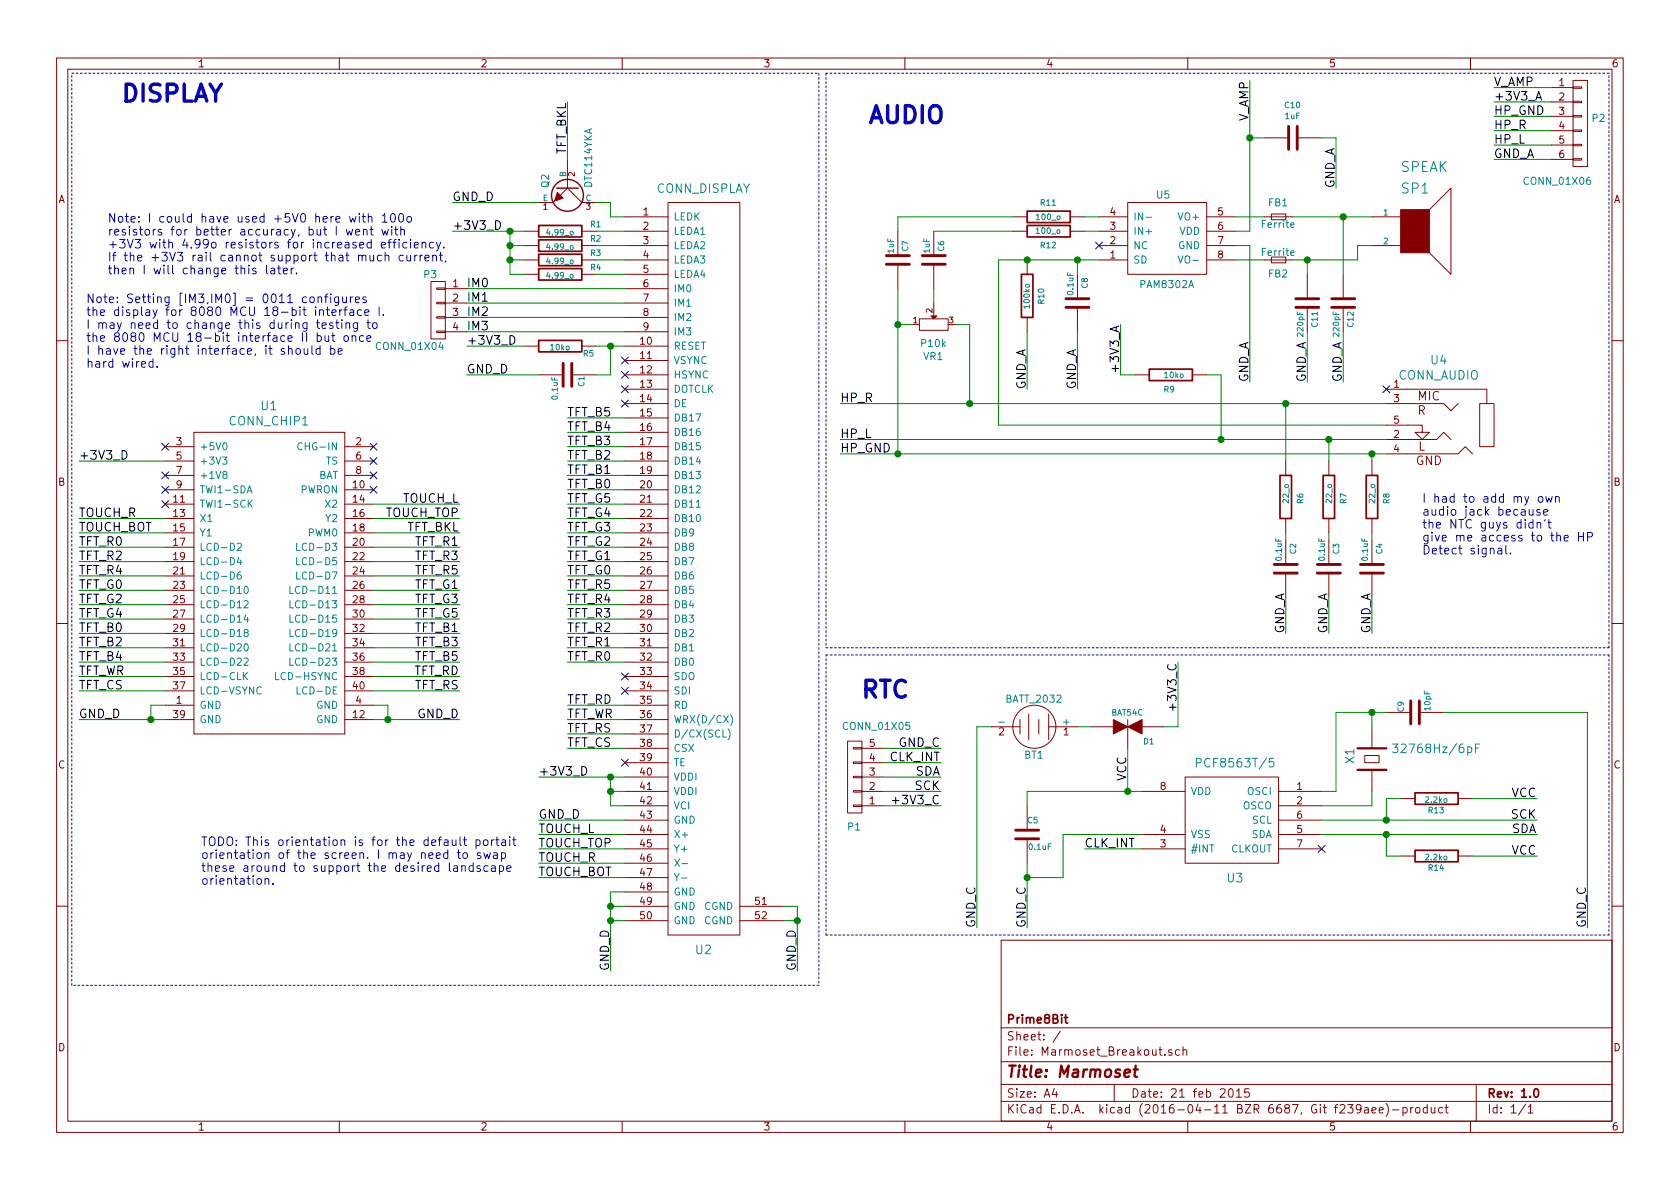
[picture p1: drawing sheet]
<svg xmlns="http://www.w3.org/2000/svg" width="297mm" height="210mm" viewBox="0 0 297 210" stroke-linecap="round" stroke-linejoin="round" font-family="sans-serif">
<g fill="none" stroke="#840000" stroke-width=".18">
<path d="M10 10.3h277v189.9h-277zM12 12.2h273v186.1h-273zM60 10.3v1.9M110 10.3v1.9M160 10.3v1.9M210 10.3v1.9M260 10.3v1.9M274.3 15.5h3.8M274.3 18h3.8M278.1 17.9h1.6v.3h-1.6zM278.1 15.4h1.6v.2h-1.6zM278.1 14.2h2.6v15.3h-2.6z"/>
<path d="M98 35.6l-.2 .2h-2.6M100.3 33.3l-1.2 1.2M100.3 33.3l2.6 2.5h2.5M100.3 28.2v5.1M110.5 38.3h7.6M118.1 35.8h12.7v129.5h-12.7zM179.1 38.3h2.5M189.2 38.3h2.6M194.3 38.3h5.1M199.4 35.8h14v12.7h-14zM213.4 38.3h5M223.5 38.3h5.1"/>
<path d="M223.5 24.4h4.3M224.8 37.8h2.5v1.1h-2.5zM229.4 24.4h4.3M242.6 38.3h5M252.7 37.1l3.8-3.8v15.2l-3.8-3.8M274.3 20.6h3.8M274.3 23.1h3.8M274.3 25.6h3.8M274.3 28.2h3.8M278.1 28.1h1.6v.2h-1.6zM278.1 25.5h1.6v.3h-1.6zM278.1 23h1.6v.2h-1.6z"/>
<path d="M278.1 20.4h1.6v.3h-1.6zM76.2 49.8h2.5v10.1h-2.5zM77.2 58.5h1.5v.3h-1.5zM77.2 56h1.5v.3h-1.5zM77.2 53.5h1.5v.2h-1.5zM77.2 50.9h1.5v.3h-1.5zM78.7 51h3.8M78.7 53.6h3.8M78.7 56.1h3.8M78.7 58.7h3.8M92.7 40.9h2.5M92.7 43.4h2.5"/>
<path d="M92.7 46h2.5M92.7 48.5h2.5M102.9 40.9h2.5M102.9 43.4h2.5M102.9 46h2.5M102.9 48.5h2.5M110.5 40.9h7.6M110.5 43.4h7.6M110.5 46h7.6M110.5 48.5h7.6M110.5 51h7.6M110.5 53.6h7.6"/>
<path d="M110.5 56.1h7.6M110.5 58.7h7.6M158.7 40.9v4.3M158.7 46.7v4.3M161.3 57.4h1.3M162.6 56.4h5v2h-5zM165.1 40.9v4.3M165.1 46.7v4.3M165.1 53.6v2.5M179.1 40.9h2.5M181.6 46v2.5M181.6 56.1v2.6"/>
<path d="M189.2 40.9h2.6M190.5 48.5v4.3M190.5 54.4v4.3M194.3 40.9h5.1M194.3 43.4h5.1M194.3 46h5.1M213.4 40.9h5M213.4 43.4h5M213.4 46h5M223.5 46h5.1M224.8 45.5h2.5v1h-2.5zM231.1 48.5v4.3"/>
<path d="M231.1 54.4v4.3M237.5 48.5v4.3M237.5 54.4v4.3M242.6 43.4h5M10 60.2h2M29.2 79h5.1M34.3 76.4h26.7v53.4h-26.7zM61 79h5M92.7 61.2h2.5M95.2 66.3h4.4M101.1 66.3h4.3M102.9 61.2h2.5"/>
<path d="M110.5 66.3h7.6M110.5 61.2h7.6M110.5 63.7h7.6M110.5 68.8h7.6M110.5 71.4h7.6M110.5 73.9h7.6M110.5 76.4h7.6M110.5 79h7.6M200.7 66.3h2.5M210.8 66.3h2.6M245.1 68.8h17.8v2.6M245.1 71.4h10.2l1.2 1.2 1.3-1.2"/>
<path d="M245.1 77.7h8.9l1.3-1.3 1.2 1.3M245.1 75.2h6.4v1.2h1.2l-1.2 1.3-1.3-1.3h1.3M261.6 71.4h2.6v7.6h-2.6zM285 60.2h2M29.2 86.6h5.1M29.2 89.1h5.1M29.2 91.7h5.1M29.2 94.2h5.1M29.2 96.8h5.1M29.2 99.3h5.1M29.2 81.5h5.1M29.2 84.1h5.1"/>
<path d="M61 86.6h5M61 89.1h5M61 91.7h5M61 94.2h5M61 96.8h5M61 99.3h5M61 81.5h5M61 84.1h5M110.5 86.6h7.6M110.5 89.1h7.6M110.5 91.7h7.6M110.5 94.2h7.6"/>
<path d="M110.5 96.8h7.6M110.5 99.3h7.6M110.5 81.5h7.6M110.5 84.1h7.6M227.3 81.5v2.6M227.3 91.7v2.5M227.3 95.5v4.3M234.9 81.5v2.6M234.9 91.7v2.5M234.9 95.5v4.3M242.6 81.5v2.6M242.6 91.7v2.5"/>
<path d="M242.6 95.5v4.3M245.1 80.3h12.7l1.3-1.3 1.2 1.3M10 110.3h2M29.2 112h5.1M29.2 114.5h5.1M29.2 117.1h5.1M29.2 119.6h5.1M29.2 101.8h5.1M29.2 104.4h5.1M29.2 106.9h5.1M29.2 109.5h5.1M61 112h5"/>
<path d="M61 114.5h5M61 117.1h5M61 119.6h5M61 101.8h5M61 104.4h5M61 106.9h5M61 109.5h5M110.5 112h7.6M110.5 114.5h7.6M110.5 117.1h7.6M110.5 119.6h7.6M110.5 101.8h7.6"/>
<path d="M110.5 104.4h7.6M110.5 106.9h7.6M110.5 109.5h7.6M227.3 101.3v4.4M234.9 101.3v4.4M242.6 101.3v4.4M285 110.3h2M29.2 122.2h5.1M29.2 124.7h5.1M29.2 127.2h5.1M61 122.2h5M61 124.7h5"/>
<path d="M61 127.2h5M110.5 137.4h7.6M110.5 139.9h7.6M110.5 122.2h7.6M110.5 124.7h7.6M110.5 127.2h7.6M110.5 129.8h7.6M110.5 132.3h7.6M110.5 134.9h7.6M149.9 131.1h2.5v12.7h-2.5zM150.9 132.2h1.5v.3h-1.5zM150.9 134.7h1.5v.3h-1.5z"/>
<path d="M150.9 137.3h1.5v.2h-1.5zM150.9 139.8h1.5v.3h-1.5zM152.4 137.4h3.8M152.4 139.9h3.8M152.4 132.3h3.8M152.4 134.9h3.8M175.3 128.5h5M180.3 127.2v2.6M181.9 126.3v4.5M183.7 127.2v2.6M185.4 128.5h5.1M185.4 126.3v4.5"/>
<path d="M193 128.5h3.8M199.4 127.2v5.1M201.9 139.9h7.6M201.9 128.5h3.8M209.5 137.4h16.6v15.2h-16.6zM226.1 139.9h7.6M241.3 133.6h2.5v1.3h-2.5zM242.6 128.5v3.8M242.6 136.1v3.8M245.1 126h4.3M251 126h4.3M110.5 142.5h7.6"/>
<path d="M110.5 145h7.6M110.5 147.6h7.6M110.5 150.1h7.6M110.5 152.6h7.6M110.5 155.2h7.6M110.5 157.7h7.6M150.9 142.4h1.5v.2h-1.5zM152.4 142.5h3.8M181.6 142.5v4.3M181.6 148.3v4.3M201.9 147.6h7.6M201.9 150.1h7.6"/>
<path d="M226.1 142.5h7.6M226.1 145h7.6M226.1 147.6h7.6M226.1 150.1h7.6M247.6 151.4h2.6M247.6 141.2h2.6M257.8 151.4h2.5M257.8 141.2h2.5M10 160.2h2M110.5 162.8h7.6M110.5 160.3h7.6M130.8 162.8h7.6"/>
<path d="M130.8 160.3h7.6M177 166.3h108v32h-108zM285 160.2h2M60 198.3v1.9M110 198.3v1.9M160 198.3v1.9M177 194.8h108M177 191.8h108M177 187.8h108M177 181.8h108M186.4 192.5l-.3 1h.9M186.8 193v1"/>
<path d="M187.5 182.3l-1.3 2M197 191.8v3M206 186.5v.1M207.2 185.7a.37 .37 0 0 0-.6 .1l.1 .2 .5 .2v.1l-.2 .3-.4-.1M208.5 185.7l-.4-.1-.3 .3 .1 .6 .2 .1 .4-.1M209.2 185.7a.37 .37 0 0 1 .6 .1v.8M209.2 185.1v1.5M210 198.3v1.9M217.3 192.7l.4-.2a.94 .94 0 0 1 0 1.5l-.5-.3v-.6zM218.6 193l.4-.5v1.5M218.6 194h.9M220.8 192.5h-.7l-.1 .7 .2-.1 .6 .1 .1 .2-.1 .5-.2 .1-.6-.1"/>
<path d="M240.6 196l-.1 .2a.48 .48 0 0 1-.6-.1v-.6a.48 .48 0 0 1 .6-.1l.1 .1a1.19 1.19 0 0 1-.2 1.2l-.5 .1M241.3 195.9h.6v.9M241.9 196.2l-.5 .1a.29 .29 0 0 0-.2 .2 .29 .29 0 0 0 .2 .3l.5-.1M242.6 196.3l.7-.1-.1-.3-.4-.1-.2 .2v.7h.6M243.9 196.3l.7-.1-.1-.3-.4-.1-.2 .2v.7h.6M245.1 195.1a1.71 1.71 0 0 1 0 2.3M246.2 196.3h1.1M248.1 195.9l.4-.1 .3 .3-.1 .6-.2 .1-.4-.1M248.1 195.8v1.5M249.4 195.8v1M249.9 195.8l-.3 .1-.2 .2M250.3 196l.3-.2 .4 .2v.7l-.2 .1-.5-.1z"/>
<path d="M252.3 195.9l-.4-.1-.3 .3 .1 .6 .2 .1 .4-.1M252.3 195.3v1.5M253.1 195.8v.8a.37 .37 0 0 0 .6 .1M253.7 195.8v1M255.1 195.9l-.5-.1-.2 .3 .1 .6h.6M255.5 195.8h.6M255.7 195.3v1.3l.4 .2M260 198.3v1.9M261 191.8v6.5M269.7 195.2l-1.2 2M270.2 195.8l.4-.5v1.5M270.2 196.8h.8"/>
<circle cx="182.9" cy="128.5" r="3.8"/>
</g>
<g fill="none" stroke="#840000" stroke-width=".3">
<path d="M95.2 39.9h7.7v2h-7.7zM181.6 37.3h7.6v2.1h-7.6zM181.6 39.9h7.6v2h-7.6zM95.2 42.4h7.7v2h-7.7zM95.2 45h7.7v2h-7.7zM95.2 47.5h7.7v2h-7.7zM180.6 48.5h2v7.6h-2zM95.2 60.2h7.7v2h-7.7zM203.2 65.3h7.6v2h-7.6zM226.3 84.1h2v7.6h-2zM233.9 84.1h2.1v7.6h-2.1zM241.6 84.1h2v7.6h-2z"/>
<path d="M250.2 150.4h7.6v2h-7.6zM250.2 140.2h7.6v2h-7.6zM188.2 179.9h.6M188.4 179.4v1.3l.4 .2M271.3 192.7l.4-.2a.94 .94 0 0 1 0 1.5l-.5-.3v-.6z"/>
</g>
<path d="M240 132.3h5.1M240 136.1h5.1M200.4 189.1h.8M200.8 188.4l-.2 1.8 .1 .1 .3 .1" fill="none" stroke="#840000" stroke-width=".41"/>
<g fill="none" stroke="#000084" stroke-width=".18">
<path d="M193.7 42.8l1.2 1.2M194.9 42.8l-1.2 1.2M28.6 78.4l1.2 1.2M29.8 78.4l-1.2 1.2M65.4 78.4l1.2 1.2M66.6 78.4l-1.2 1.2M109.9 70.8l1.2 1.2M109.9 68.2l1.2 1.2M109.9 65.7l1.2 1.2M109.9 63.1l1.2 1.3M111.1 70.8l-1.2 1.2M111.1 68.2l-1.2 1.2"/>
<path d="M111.1 65.7l-1.2 1.2M111.1 63.1l-1.2 1.3M244.5 68.2l1.2 1.2M245.7 68.2l-1.2 1.2M28.6 83.5l1.2 1.2M28.6 86l1.2 1.2M28.6 88.5l1.2 1.3M29.8 83.5l-1.2 1.2M29.8 86l-1.2 1.2M29.8 88.5l-1.2 1.3M65.4 86l1.2 1.2M65.4 83.5l1.2 1.2"/>
<path d="M65.4 80.9l1.2 1.2M66.6 86l-1.2 1.2M66.6 83.5l-1.2 1.2M66.6 80.9l-1.2 1.2M109.9 119l1.2 1.2M111.1 119l-1.2 1.2M109.9 121.6l1.2 1.2M109.9 134.3l1.2 1.2M111.1 121.6l-1.2 1.2M111.1 134.3l-1.2 1.2M233.1 149.5l1.2 1.2M234.3 149.5l-1.2 1.2"/>
</g>
<g fill="none" stroke="#0000c2" stroke-width=".18">
<path d="M61.8 38.3l.3 1 .3-.7 .3 .7 .2-1M63.5 37.8v.1M63.5 38.3v1M64 38.3h.6M64.2 37.8v1.3l.1 .1 .3 .1M65.1 38.4l.2-.1h.4l.1 1M65.1 37.8v1.5M67.6 38.2l.4-.4v1.5M67.6 39.3h.9M69.2 37.9l.3-.1a.97 .97 0 0 1 0 1.5 .84 .84 0 0 1-.3-1.4zM70.6 37.9l.4-.1a.97 .97 0 0 1 0 1.5 .84 .84 0 0 1-.4-1.4zM72 38.4l.2-.1 .5 .1v.6l-.1 .2-.4 .1-.2-.2z"/>
<path d="M45.2 47.5a.37 .37 0 0 0-.5 .1v.2l.6 .3-.2 .3h-.4M47.1 46.9v1.3l.2 .2M47.9 47.5h.6l.1 .9M48.6 47.8h-.5a.31 .31 0 0 0-.3 .3 .31 .31 0 0 0 .3 .3h.5M49.1 47.4h.6M49.3 46.9v1.3l.4 .2M50.1 47.9l.7-.1-.1-.3-.4-.1-.2 .2 .1 .8h.5M51.5 47.4v1M51.9 47.4l-.3 .1-.1 .2M52.4 48.3v.1M54.8 52.6l.3-.1 .4 .1 .1 .6-.2 .2-.3 .1-.3-.1zM55.9 57.1h.6"/>
<path d="M56.1 59.4h.4l.2 .1v.7a.48 .48 0 0 1-.6 .1M56.1 58.8v1.6M56.2 56.6v1.3l.3 .2M56.2 52.6l.2-.1 .4 .1 .1 .9M56.2 52.5v1M56.5 54.9h.1a.37 .37 0 0 1 .6 .1v.8M56.5 54.8v1M56.9 57.6l.8-.2-.1-.3h-.4l-.3 .2 .1 .7h.6M57.4 52.5h.6M57.5 59.4v.9l.4 .1 .2-.2M57.7 54.8h.6M57.9 54.3v1.3l.1 .1 .3 .1"/>
<path d="M58 52l-.4 .2v1.3M58.1 59.4v1M58.5 52v.1M58.5 52.5v1M58.6 59.4h.6M58.7 55.3l.7-.2v-.2l-.5-.1-.2 .2 .1 .7h.6M58.9 57.1h-.4l-.2 .2v.2l.6 .2v.3h-.6M58.9 58.8v1.3l.3 .3M59.4 57.1h.5M59.6 56.6v1.3v.1l.3 .1M59.9 52.5v1.2l-.3 .3-.4-.1M59.9 52.6l-.5-.1-.3 .3v.4l.2 .2h.6"/>
<path d="M60.1 54.8v1M60.4 56.6v.1M60.4 57.1v1M60.5 54.8l-.4 .3M60.6 52.5v.8a.37 .37 0 0 0 .3 .2 .37 .37 0 0 0 .3-.1M60.8 54.8h.6M60.9 59.5l.2-.1 .4 .1 .1 .6-.1 .2-.4 .1-.2-.2zM61.2 57.2v-.1a.37 .37 0 0 1 .6 .2v.8M61.2 57.1v1M61.2 40.6l.3 1 .3-.8 .3 .8 .3-1M61.2 52.5v1M61.4 54.3l-.4 .2v1.3"/>
<path d="M61.9 54.9h.6v.9M62 52.5v1M62.3 59.5v-.1a.37 .37 0 0 1 .6 .2v.8M62.3 59.4v1M62.4 52.5l-.3 .1-.1 .2M62.5 55.1l-.5 .1a.31 .31 0 0 0-.2 .3 .31 .31 0 0 0 .2 .3l.5-.1M62.8 53l.8-.1-.1-.3-.5-.1-.2 .2 .1 .7h.6M62.9 41.1l.7-.2-.1-.3h-.4l-.2 .2v.7h.6M63.2 57.1v1.2l-.3 .3-.4-.1M63.2 57.1h-.4l-.3 .1v.7a.48 .48 0 0 0 .7 .1M63.9 54.9l-.4-.1-.3 .3v.4l.1 .2h.6M64.3 40.7l.2-.1h.3l.1 1"/>
<path d="M64.3 40.6v1M64.3 59.4h-.4l-.3 .1v.7a.48 .48 0 0 0 .7 .1M64.5 55.3l.7-.2v-.2l-.5-.1-.2 .2 .1 .7h.6M64.7 52.6a.37 .37 0 0 0-.6 .1l.1 .2 .6 .3-.2 .3-.5-.1M64.9 59.9l.7-.2-.1-.3h-.4l-.2 .2v.7h.6M64.9 57.1h.6M65.1 56.6v1.3l.1 .1 .3 .1M65.4 45.1v.8a.37 .37 0 0 0 .3 .3 .37 .37 0 0 0 .4-.2M65.4 40.6h.6M65.6 40.1v1.2l.4 .3M66 57.2l.4-.1 .3 .2v.5l-.3 .3-.4-.1-.1-.2zM66.1 45.1v1"/>
<path d="M67 54.3v1.5M67.4 43.4l.8-.2-.1-.3-.4-.1-.3 .2 .1 .8h.6M67.4 45.2l-.4-.1-.2 .2v.7a.48 .48 0 0 0 .6 .1M67.5 40.6l.3 1 .3-.8 .3 .8 .3-1M67.8 55.6v.2M68.1 45.3l.2-.2 .4 .1 .1 .9M68.1 44.6v1.5M68.6 42.8h.6M69.2 42.3l-.4 .2v1.4M69.3 40.1v.1M69.3 40.6v1M69.5 42.8h.6"/>
<path d="M69.8 40.6h.6M70 40.1v1.2l.1 .2 .3 .1M70.1 42.3l-.4 .2v1.4M70.6 42.3v.2M70.6 42.8v1.1M70.9 40.7l.2-.1h.3l.1 1M70.9 40.1v1.5M71.3 45.2l-.5-.1-.2 .3v.4l.1 .3h.6M71.9 42.9l-.4-.1-.3 .3 .1 .7h.6M71.9 45.1v.8a.37 .37 0 0 0 .3 .3 .37 .37 0 0 0 .4-.2M72.6 42.3v.2M72.6 42.8v1.1"/>
<path d="M72.6 45.1v1M73.3 43.4l.7-.2-.1-.3-.4-.1-.2 .2v.8h.6M73.3 45.1v1M73.8 45.1l-.3 .1-.2 .2M74.3 45.1v1M74.6 43l.1-.1a.37 .37 0 0 1 .6 .1v.9M74.6 42.8v1.1M74.7 45.1l-.3 .1-.1 .2M75.1 45.6l.8-.1-.1-.3-.4-.1-.3 .2 .1 .8h.6M76.5 45.3l.1-.1a.37 .37 0 0 1 .6 .1v.8M76.5 45.1v1M76.7 42.9l-.5-.1-.2 .2v.7a.48 .48 0 0 0 .7 .1"/>
<path d="M77.2 42.8l.3 1.1M77.7 45.1h.6M77.9 42.8l-.5 1.4-.2 .2M77.9 44.6v1.3l.1 .2h.3M78.5 43.7v.2M78.8 46.1l-.1 .2M27.1 64l-.5-.1-.3 .3 .2 .7h.6M27.1 63.4v1.5M27.8 64.8v.1M51 61.8l.1-.1a.37 .37 0 0 1 .6 .1v.9M51 61.1v1.6M52.4 61.8l.2-.2 .4 .2 .1 .6-.1 .2-.4 .1-.2-.2z"/>
<path d="M53.8 61.6v1l.4 .1 .2-.2M54.4 61.6v1.1M55.1 61.1v1.3l.3 .3M56.6 61.7l-.4-.1-.3 .2v.7a.48 .48 0 0 0 .7 .1M56.6 61.1v1.6M58.5 61.7l.4-.1 .3 .3v.5l-.1 .2h-.6M58.5 61.1v1.6M59.8 62.1l.7-.1v-.3l-.5-.1-.2 .2 .1 .8h.6M264.9 97h.6v1M265.5 97.3l-.5 .1a.3 .3 0 0 0-.2 .3 .3 .3 0 0 0 .2 .3l.5-.1M266.2 96.4v1.3l.3 .3M267.1 97.8v.2"/>
<path d="M270.4 90.1v.8a.37 .37 0 0 0 .3 .2 .37 .37 0 0 0 .3-.1M271 92.5l-.4-.1-.2 .1v.7a.48 .48 0 0 0 .6 .1M271 90.1v1M271 91.9v1.5M271.8 92.5l.2-.1 .3 .1 .1 .9M271.8 92.4v1M272.1 87.9l.2-.1 .4 .1 .1 .6-.2 .2-.3 .1-.2-.1zM272.3 90.2l-.4-.1-.2 .2 .1 .2 .5 .2v.3h-.6M272.9 90.6l.8-.2-.1-.2-.4-.1-.3 .2 .1 .7h.6M273.2 91.9l-.1 .2M273.3 87.8l.3 1 .3-.7 .3 .7 .2-1M273.7 92.4h.5"/>
<path d="M273.9 91.9v1.3v.1l.3 .1M275 87.9h.1a.37 .37 0 0 1 .6 .1v.8M275 87.8v1M276.6 95.2l.7-.2-.1-.3h-.4l-.2 .2v.7h.6M279.1 94.2v1.5M279.1 94.9h.9M280 94.2v1.5M280.7 94.9h.7l.2-.2-.1-.4-.2-.1h-.6v1.5M46.9 155.5v-.1a.37 .37 0 0 1 .6 .2v.8M46.9 155.4v1M48.3 156.2v.2M79.2 150.9l-.5-.1-.2 .1v.8a.48 .48 0 0 0 .7 0"/>
<path d="M79.2 150.3v1.5M80 148.5v.8a.37 .37 0 0 0 .3 .2 .37 .37 0 0 0 .3-.1M80.2 153.2h.6l.1 .9M80.6 148.5v1M80.8 150.8h.6M80.9 153.4l-.5 .1a.31 .31 0 0 0-.2 .3 .31 .31 0 0 0 .2 .3l.5-.1M81.1 150.3v1.3l.3 .2M81.3 148v1.3l.3 .2M81.6 153.2l.2-.1 .4 .1 .1 .9M81.6 153.1v1M81.9 150.9l.2-.1 .5 .1 .1 .6-.2 .2-.4 .1-.2-.1zM81.9 148.5h.6"/>
<path d="M82.1 148v1.3l.4 .2M83.7 153.2l-.5-.1-.2 .1v.7a.48 .48 0 0 0 .7 .1M83.7 152.6v1.5M84.2 148.6l.4-.1 .3 .3-.1 .6h-.6M84.2 148.5v1.5M84.9 153.2l-.4-.1-.2 .2 .1 .2 .5 .2v.3h-.6M85 150.9l-.4-.1-.2 .2 .1 .2 .5 .2v.3h-.6M85.5 148.6l.3-.1 .4 .1 .1 .6-.2 .2-.3 .1-.3-.1zM85.5 150.8l.4 1 .2-.7 .3 .7 .3-1M86.3 153.2l-.5-.1-.3 .3v.4l.2 .2h.6M86.9 153.2h.6l.1 .9M86.9 148.5v1"/>
<path d="M87.3 150.9h.6v.9M87.4 148.5l-.5 .3M87.6 153.4l-.5 .1a.3 .3 0 0 0-.3 .3 .3 .3 0 0 0 .3 .3l.5-.1M87.7 148.5h.5M87.9 148v1.3v.1l.3 .1M87.9 151.1l-.5 .1a.31 .31 0 0 0-.2 .3 .31 .31 0 0 0 .2 .3l.5-.1M88.3 153.2l.4-.1 .3 .3v.4l-.1 .2h-.6M88.3 153.1v1.5M88.7 150.9l.4-.1 .2 .1v.8a.48 .48 0 0 1-.6 0M88.7 150.8v1.5M88.7 148.6h.6l.1 .9M89.4 148.9h-.5a.31 .31 0 0 0-.2 .3 .31 .31 0 0 0 .2 .3l.5-.1"/>
<path d="M89.6 153.6l.7-.2v-.2l-.5-.1-.2 .2 .1 .7h.6M90.1 148v.1M90.1 148.5v1M90.6 148.5h.6M90.9 148v1.3v.1l.3 .1"/>
</g>
<g fill="none" stroke="#840000" stroke-width=".25">
<path d="M98.4 33.3h3.8"/>
<circle cx="100.3" cy="34.5" r="2.82"/>
</g>
<g fill="#840000" stroke="#840000" stroke-width=".18">
<path d="M98.6 34l1 1-1.6 .6z"/>
<path d="M196.8 127.2l2.6 1.3-2.6 1.3z"/>
<path d="M199.4 128.5l2.5-1.3v2.6z"/>
<path d="M247.6 37.1h5.1v7.6h-5.1z"/>
<path d="M164.6 55.9h1l-.5 .5z"/>
</g>
<g fill="none" stroke="#840000" stroke-width=".51">
<path d="M227.8 22.3v4.1M229.4 22.3v4.1M156.7 46.7h4.1M156.7 45.2h4.1M163.1 46.7h4M163.1 45.2h4M188.5 52.8h4M188.5 54.4h4M229.1 52.8h4.1M229.1 54.4h4.1M235.5 52.8h4M235.5 54.4h4"/>
<path d="M99.6 64.3v4M101.1 64.3v4M225.3 99.8h4.1M232.9 99.8h4.1M240.5 99.8h4.1M225.3 101.3h4.1M232.9 101.3h4.1M240.5 101.3h4.1M249.4 123.9v4.1M251 123.9v4.1M179.6 148.3h4M179.6 146.8h4"/>
</g>
<g fill="none" stroke="#008484" stroke-width=".18">
<path d="M202.6 38.4h1M208.3 45.3l.4 1.2 .4-1.2M39.5 78.4l.2-.1a.67 .67 0 0 1 .4 .6 .67 .67 0 0 1-.4 .6l-.3-.4zM53.4 78.4a.51 .51 0 0 0-.6 0 .51 .51 0 0 0-.1 .6 .46 .46 0 0 0 .2 .5 .46 .46 0 0 0 .5-.1M39.3 80.8h.8l-.4 .5 .4 .1v.6l-.2 .1-.6-.1M39.6 83.9l-.2-.2 .1-.2 .1-.1 .5 .1v.3l-.6 .2-.1 .1v.3l.2 .2h.4l.1-.2v-.4l-.2-.1M41.9 96.2l.5-.1 .2 .1 .1 .2-.1 .2-.7 .7h.8M42.2 98.5l-.3 .9h.8M42.5 99v.9M43.7 87.2l.4-1.3 .5 1.3M43.8 86.8h.6M44.1 89l.5 .7"/>
<path d="M44.6 88.4l-.7 .8M52.5 96.1v1.2h.6M52.5 98.6v1.3h.6M123.1 89.7h.7M42.5 101.1h-.2a.79 .79 0 0 0-.1 1.3l.4-.1v-.6l-.4-.1-.3 .3M43.2 116.5l.4-.1 .3 .3-.8 .9h.8M43.2 106.3l.4-.1 .3 .4-.8 .9h.8M43.2 119.5l.6 .7M43.3 114l.2-.2a.67 .67 0 0 1 .4 .7 .67 .67 0 0 1-.4 .6l-.3-.2v-.3zM43.3 103.8l.2-.1a.67 .67 0 0 1 .4 .6 .67 .67 0 0 1-.4 .6l-.3-.2v-.2zM43.4 111.9l-.2-.2v-.3l.4-.1 .3 .3-.1 .1-.5 .2-.1 .2v.3l.2 .2 .4-.1 .1-.2v-.2l-.3-.2M43.5 108.7l-.3 .9h.7"/>
<path d="M43.8 118.9l-.8 .8M43.8 109.2v.8M48.7 118.9v1.3h.6M51.3 108.8v1.2h.6M51.3 111.3v1.3h.6M51.3 113.8v1.3h.6M51.3 103.7v1.2h.6M51.3 116.4v1.2h.6M51.3 106.2v1.3h.6M52.5 101.1v1.3h.6M46.2 121.6a.6 .6 0 0 0-.8 .4 .6 .6 0 0 0 .5 .7l.3-.1M52.5 121.5v1.2h.6"/>
<path d="M128.7 128.9a1.47 1.47 0 0 1 0 1.9M129.2 126.4a1.47 1.47 0 0 1 0 1.9M211.5 134.9l.8-.1 .1-.2-.1-.4-.2-.1h-.6v1.5M225.2 134.1h-.7l-.1 .7 .2-.1h.5l.1 .3v.5l-.2 .1h-.4l-.2-.1M246.2 131.6h1l-.5 .6 .4 .1v.6l-.2 .2h-.5l-.2-.2M260.9 132.3h.5M261.6 131.6h-.7v1.5M120.5 155.3h1M120.6 152.7h1"/>
</g>
<path d="M271.6 17.7l.5-1.5 .5 1.5M87.6 39a.77 .77 0 0 1 .9 .8 .77 .77 0 0 1-.9 .8zM90.2 59.4a.77 .77 0 0 1 .8 .7 .77 .77 0 0 1-.8 .8zM21.6 79.7a.77 .77 0 0 1 .9 .7 .77 .77 0 0 1-.9 .8zM102.9 135.6a.77 .77 0 0 1 .8 .7 .77 .77 0 0 1-.8 .8zM207.4 124.5v1.1M157.8 141.6h1.2" fill="none" stroke="#000" stroke-width=".18"/>
<g fill="none" stroke="#008400" stroke-width=".18">
<path d="M100.3 18v10.2M221 14.2v26.7h-2.6M264.2 18h10.1M264.2 15.5h10.1M80 35.8h15.2M105.4 35.8h2.5v2.5h2.6M179.1 38.3h-20.4v2.6M191.8 38.3h2.5M218.4 38.3h5.1M221 24.4h2.5M228.6 38.3h14M233.7 24.4h2.5v8.9"/>
<path d="M237.5 38.3v10.2M264.2 23.1h10.1M264.2 25.6h10.1M264.2 28.2h10.1M264.2 20.6h10.1M80 40.9h12.7M82.5 53.6h28M82.5 56.1h28M82.5 51h28M82.5 58.7h28M90.2 40.9v7.6h2.5M90.2 43.4h2.5"/>
<path d="M90.2 46h2.5M105.4 40.9h5.1M105.4 43.4h5.1M105.4 46h5.1M105.4 48.5h5.1M158.7 57.4h2.6M158.7 51v29.3M165.1 40.9h14M165.1 51v2.6M168.9 57.4h2.5v14M181.6 58.7v10.1M190.5 46v2.5"/>
<path d="M190.5 58.7v10.1M191.8 40.9h2.5M194.3 46h-17.8v29.2h68.6M198.1 57.4v8.9h2.6M218.4 43.4h2.6v24.2M218.4 46h5.1M231.1 46v2.5M231.1 58.7v8.9M237.5 58.7v8.9M242.6 43.4h-2.6v2.6h-11.4M82.5 61.2h10.2M82.5 66.3h12.7"/>
<path d="M100.3 73.9h10.2M100.3 76.4h10.2M100.3 79h10.2M105.4 61.2h5.1M107.9 61.2v5.1h-2.5M148.6 71.4h96.5M148.6 77.7h96.5M213.4 66.3h2.5v11.4M227.3 71.4v10.1M234.9 77.7v3.8M14 81.5h15.2M14 91.7h15.2"/>
<path d="M14 94.2h15.2M14 96.8h15.2M14 99.3h15.2M66 89.1h15.3M66 91.7h15.3M66 94.2h15.3M66 96.8h15.3M66 99.3h15.3M100.3 81.5h10.2M100.3 84.1h10.2M100.3 86.6h10.2M100.3 89.1h10.2"/>
<path d="M100.3 91.7h10.2M100.3 94.2h10.2M100.3 96.8h10.2M100.3 99.3h10.2M148.6 80.3h96.5M227.3 94.2v1.3M234.9 94.2v1.3M242.6 80.3v1.2M242.6 94.2v1.3M14 101.8h15.2M14 104.4h15.2M14 106.9h15.2"/>
<path d="M14 109.5h15.2M14 112h15.2M14 114.5h15.2M14 117.1h15.2M14 119.6h15.2M66 101.8h15.3M66 104.4h15.3M66 106.9h15.3M66 109.5h15.3M66 112h15.3M66 114.5h15.3M66 117.1h15.3"/>
<path d="M66 119.6h15.3M100.3 101.8h10.2M100.3 104.4h10.2M100.3 106.9h10.2M100.3 109.5h10.2M100.3 112h10.2M100.3 114.5h10.2M100.3 117.1h10.2M208.3 117.1v11.4h-2.6M227.3 105.7v6.3M234.9 105.7v6.3M242.6 105.7v6.3"/>
<path d="M14 127.2h15.2M14 122.2h15.2M29.2 124.7h-2.5v2.5M66 124.7h2.6v2.5M66 127.2h15.3M66 122.2h15.3M95.2 137.4h15.3M100.3 124.7h10.2M100.3 127.2h10.2M100.3 129.8h10.2M100.3 132.3h10.2M107.9 137.4v5.1h2.6"/>
<path d="M107.9 139.9h2.6M156.2 137.4h10.2M156.2 139.9h10.2M156.2 132.3h10.2M156.2 134.9h10.2M175.3 128.5h-2.6v35.6M190.5 128.5h2.5M199.4 132.3v7.6M201.9 139.9h-20.3v2.6M242.6 139.9v2.6h-8.9M242.6 126v2.5M245.1 126h-8.9v13.9h-2.5"/>
<path d="M255.3 126h25.4v38.1M95.2 145h15.3M95.2 147.6h15.3M95.2 155.2h15.3M95.2 150.1h15.3M95.2 152.6h15.3M110.5 157.7h-2.6v14M156.2 142.5h10.2M181.6 152.6v11.5M191.8 150.1h10.1M201.9 147.6h-13.9v7.6h-6.4M233.7 145h38.1"/>
<path d="M233.7 147.6h38.1M245.1 147.6v3.8h2.5M247.6 141.2h-2.5v3.8M260.3 141.2h11.5M260.3 151.4h11.5M107.9 160.3h2.6M107.9 162.8h2.6M138.4 160.3h2.6v11.4M138.4 162.8h2.6"/>
</g>
<g fill="#008400" stroke="#008400" stroke-width=".25">
<circle cx="90.2" cy="40.9" r=".51"/>
<circle cx="90.2" cy="43.4" r=".51"/>
<circle cx="90.2" cy="46" r=".51"/>
<circle cx="108" cy="137.4" r=".51"/>
<circle cx="108" cy="162.8" r=".51"/>
<circle cx="108" cy="160.3" r=".51"/>
<circle cx="108" cy="139.9" r=".51"/>
<circle cx="108" cy="61.2" r=".51"/>
<circle cx="242.6" cy="126" r=".51"/>
<circle cx="245.1" cy="145" r=".51"/>
<circle cx="245.1" cy="147.6" r=".51"/>
<circle cx="181.6" cy="155.2" r=".51"/>
<circle cx="199.4" cy="139.9" r=".51"/>
<circle cx="231.1" cy="46" r=".51"/>
<circle cx="237.5" cy="38.3" r=".51"/>
<circle cx="221" cy="24.4" r=".51"/>
<circle cx="158.8" cy="57.4" r=".51"/>
<circle cx="190.5" cy="46" r=".51"/>
<circle cx="68.6" cy="127.2" r=".51"/>
<circle cx="26.7" cy="127.2" r=".51"/>
<circle cx="141" cy="162.8" r=".51"/>
<circle cx="158.8" cy="80.3" r=".51"/>
<circle cx="171.5" cy="71.4" r=".51"/>
<circle cx="215.9" cy="77.7" r=".51"/>
<circle cx="181.6" cy="46" r=".51"/>
<circle cx="235" cy="77.7" r=".51"/>
<circle cx="227.3" cy="71.4" r=".51"/>
<circle cx="242.6" cy="80.3" r=".51"/>
</g>
<path d="M12.7 12.9h132.1M144.8 12.9v161.3M146 12.9v101.6M284.5 12.9h-138.5M146 114.5h138.5M146 115.8h138.5M284.5 114.5v-101.6M284.5 115.8v49.5M12.7 174.2v-161.3M144.8 174.2h-132.1M146 165.3h138.5M146 165.3v-49.5" fill="none" stroke="#0000c2" stroke-width=".18" stroke-dasharray=".3 .4"/>
<g font-size="4.2" fill="#0000c2">
<text x="21.6" y="18">DISPLAY</text>
<text x="153.7" y="21.8">AUDIO</text>
<text x="152.4" y="123.4">RTC</text>
</g>
<text font-size="2.8" fill="#840000" x="178" y="190.5">Title: Marmoset</text>
<g font-size="2.5" fill="#008484">
<text x="247.6" y="30.4">SPEAK</text>
<text x="248" y="34.2">SP1</text>
</g>
<g font-size="2.1">
<text x="264.2" y="17.8">+3V3_A</text>
<text x="264.2" y="15.2">V_AMP</text>
<text x="220.7" y="21.5" transform="rotate(-90 220.7 21.5)">V_AMP</text>
<text x="264.2" y="22.9">HP_R</text>
<text x="264.2" y="20.3">HP_GND</text>
<text x="100.1" y="27.5" transform="rotate(-90 100.1 27.5)">TFT_BKL</text>
<text x="264.2" y="27.9">GND_A</text>
<text x="264.2" y="25.4">HP_L</text>
<text x="80" y="35.6">GND_D</text>
<text x="236" y="33.3" transform="rotate(-90 236 33.3)">GND_A</text>
<text x="80" y="40.6">+3V3_D</text>
<text x="82.5" y="53.3">IM1</text>
<text x="82.5" y="50.8">IM0</text>
<text x="82.5" y="58.4">IM3</text>
<text x="82.5" y="55.9">IM2</text>
<text x="82.5" y="61">+3V3_D</text>
<text x="197.9" y="65.1" transform="rotate(-90 197.9 65.1)">+3V3_A</text>
<text x="82.5" y="66">GND_D</text>
<text x="148.6" y="71.1">HP_R</text>
<text x="181.4" y="68.8" transform="rotate(-90 181.4 68.8)">GND_A</text>
<text x="190.2" y="68.8" transform="rotate(-90 190.2 68.8)">GND_A</text>
<text x="220.7" y="67.6" transform="rotate(-90 220.7 67.6)">GND_A</text>
<text x="230.9" y="67.6" transform="rotate(-90 230.9 67.6)">GND_A</text>
<text x="237.2" y="67.6" transform="rotate(-90 237.2 67.6)">GND_A</text>
<text x="100.3" y="73.7">TFT_B5</text>
<text x="100.3" y="76.2">TFT_B4</text>
<text x="148.6" y="77.5">HP_L</text>
<text x="14" y="81.3">+3V3_D</text>
<text x="100.3" y="78.7">TFT_B3</text>
<text x="100.3" y="81.3">TFT_B2</text>
<text x="100.3" y="83.8">TFT_B1</text>
<text x="148.6" y="80">HP_GND</text>
<text x="71.2" y="88.9">TOUCH_L</text>
<text x="100.3" y="86.4">TFT_B0</text>
<text x="100.3" y="88.9">TFT_G5</text>
<text x="14" y="91.4">TOUCH_R</text>
<text x="14" y="94">TOUCH_BOT</text>
<text x="68.2" y="91.4">TOUCH_TOP</text>
<text x="71.9" y="94">TFT_BKL</text>
<text x="100.3" y="91.4">TFT_G4</text>
<text x="100.3" y="94">TFT_G3</text>
<text x="14" y="101.6">TFT_R4</text>
<text x="14" y="99.1">TFT_R2</text>
<text x="14" y="96.5">TFT_R0</text>
<text x="73.5" y="101.6">TFT_R5</text>
<text x="73.5" y="99.1">TFT_R3</text>
<text x="73.5" y="96.5">TFT_R1</text>
<text x="100.3" y="96.5">TFT_G2</text>
<text x="100.3" y="99.1">TFT_G1</text>
<text x="100.3" y="101.6">TFT_G0</text>
<text x="14" y="106.7">TFT_G2</text>
<text x="14" y="104.1">TFT_G0</text>
<text x="73.4" y="106.7">TFT_G3</text>
<text x="73.4" y="104.1">TFT_G1</text>
<text x="100.3" y="104.1">TFT_R5</text>
<text x="100.3" y="106.7">TFT_R4</text>
<text x="14" y="111.8">TFT_B0</text>
<text x="14" y="109.2">TFT_G4</text>
<text x="73.4" y="109.2">TFT_G5</text>
<text x="73.5" y="111.8">TFT_B1</text>
<text x="100.3" y="109.2">TFT_R3</text>
<text x="100.3" y="111.8">TFT_R2</text>
<text x="227.1" y="112" transform="rotate(-90 227.1 112)">GND_A</text>
<text x="234.7" y="112" transform="rotate(-90 234.7 112)">GND_A</text>
<text x="242.3" y="112" transform="rotate(-90 242.3 112)">GND_A</text>
<text x="14" y="116.8">TFT_B4</text>
<text x="14" y="114.3">TFT_B2</text>
<text x="14" y="119.4">TFT_WR</text>
<text x="73.2" y="119.4">TFT_RD</text>
<text x="73.5" y="116.8">TFT_B5</text>
<text x="73.5" y="114.3">TFT_B3</text>
<text x="100.3" y="114.3">TFT_R1</text>
<text x="100.3" y="116.8">TFT_R0</text>
<text x="14" y="121.9">TFT_CS</text>
<text x="73.3" y="121.9">TFT_RS</text>
<text x="100.3" y="124.5">TFT_RD</text>
<text x="208" y="124.8" transform="rotate(-90 208 124.8)">+3V3_C</text>
<text x="14" y="127">GND_D</text>
<text x="73.9" y="127">GND_D</text>
<text x="100.3" y="127">TFT_WR</text>
<text x="100.3" y="129.5">TFT_RS</text>
<text x="95.2" y="137.2">+3V3_D</text>
<text x="100.3" y="132.1">TFT_CS</text>
<text x="157.4" y="134.6">CLK_INT</text>
<text x="159" y="132.1">GND_C</text>
<text x="161.9" y="137.2">SDA</text>
<text x="158.6" y="142.2">+3V3_C</text>
<text x="161.9" y="139.7">SCK</text>
<text x="199.1" y="138.1" transform="rotate(-90 199.1 138.1)">VCC</text>
<text x="267.3" y="141">VCC</text>
<text x="95.2" y="147.3">TOUCH_L</text>
<text x="95.2" y="149.9">TOUCH_TOP</text>
<text x="95.2" y="144.8">GND_D</text>
<text x="191.8" y="149.9">CLK_INT</text>
<text x="267.3" y="144.8">SCK</text>
<text x="267.3" y="147.3">SDA</text>
<text x="95.2" y="152.4">TOUCH_R</text>
<text x="95.2" y="154.9">TOUCH_BOT</text>
<text x="267.3" y="151.1">VCC</text>
<text x="172.5" y="164.1" transform="rotate(-90 172.5 164.1)">GND_C</text>
<text x="181.4" y="164.1" transform="rotate(-90 181.4 164.1)">GND_C</text>
<text x="280.4" y="164.1" transform="rotate(-90 280.4 164.1)">GND_C</text>
<text x="107.7" y="171.7" transform="rotate(-90 107.7 171.7)">GND_D</text>
<text x="140.7" y="171.7" transform="rotate(-90 140.7 171.7)">GND_D</text>
</g>
<g font-size="2.1" fill="#008484">
<text x="116.2" y="34.1">CONN_DISPLAY</text>
<text x="253.1" y="64.4">U4</text>
<text x="247.3" y="67.1">CONN_AUDIO</text>
<text x="40.8" y="75.2">CONN_CHIP1</text>
<text x="46.3" y="72.5">U1</text>
<text x="212.4" y="135.7">PCF8563T/5</text>
<text x="239.4" y="134.9" transform="rotate(-90 239.4 134.9)">X1</text>
<text x="247.6" y="133.2">32768Hz/6pF</text>
<text x="217.1" y="156">U3</text>
<text x="123.1" y="168.7">U2</text>
</g>
<g font-size="2.1" fill="#0000c2">
<text x="19" y="39.4">Note: I could have used +5V0 here with 100o</text>
<text x="19" y="41.7">resistors for better accuracy, but I went with</text>
<text x="19" y="43.9">+3V3 with 4.99o resistors for increased efficiency.</text>
<text x="19" y="46.2">If the +3V3 rail cannot support that much current,</text>
<text x="15.2" y="53.6">Note: Setting [IM3,IM0] = 0011 configures</text>
<text x="19" y="48.5">then I will change this later.</text>
<text x="15.2" y="55.9">the display for 8080 MCU 18-bit interface I.</text>
<text x="15.2" y="58.2">I may need to change this during testing to</text>
<text x="15.2" y="60.4">the 8080 MCU 18-bit interface II but once</text>
<text x="15.2" y="62.7">I have the right interface, it should be</text>
<text x="15.2" y="65">hard wired.</text>
<text x="251.5" y="88.9">I had to add my own</text>
<text x="251.5" y="91.2">audio jack because</text>
<text x="251.5" y="93.5">the NTC guys didn't</text>
<text x="251.5" y="95.8">give me access to the HP</text>
<text x="251.5" y="98">Detect signal.</text>
<text x="35.6" y="149.6">TODO: This orientation is for the default portait</text>
<text x="35.6" y="151.9">orientation of the screen. I may need to swap</text>
<text x="35.6" y="154.2">these around to support the desired landscape</text>
<text x="35.6" y="156.5">orientation.</text>
</g>
<g font-size="2.1" fill="#840000">
<text x="250.8" y="70.8">MIC</text>
<text x="250.7" y="73.3">R</text>
<text x="250.4" y="82.2">GND</text>
<text x="250.8" y="79.7">L</text>
<text x="178" y="184">Sheet: /</text>
<text x="178" y="181">Prime8Bit</text>
<text x="178" y="186.7">File: Marmoset_Breakout.sch</text>
<text x="178" y="196.9">KiCad E.D.A. kicad (2016-04-11 BZR 6687, Git f239aee)-product</text>
<text x="178" y="194.1">Size: A4</text>
<text x="200" y="194.1">Date: 21 feb 2015</text>
<text x="263" y="194.1">Rev: 1.0</text>
<text x="263" y="196.9">Id: 1/1</text>
</g>
<g font-size="1.8" fill="#840000">
<text x="35" y="11.9">1</text>
<text x="85" y="11.9">2</text>
<text x="135" y="11.9">3</text>
<text x="185" y="11.9">4</text>
<text x="235" y="11.9">5</text>
<text x="285" y="11.9">6</text>
<text x="275.7" y="15.2">1</text>
<text x="275.7" y="17.8">2</text>
<text x="275.7" y="20.3">3</text>
<text x="275.7" y="22.9">4</text>
<text x="275.7" y="25.4">5</text>
<text x="275.7" y="27.9">6</text>
<text x="10.4" y="35.9">A</text>
<text x="285.4" y="35.9">A</text>
<text x="113.8" y="38.1">1</text>
<text x="113.8" y="40.6">2</text>
<text x="196.4" y="40.6">3</text>
<text x="196.4" y="38.1">4</text>
<text x="215.4" y="38.1">5</text>
<text x="215.4" y="40.6">6</text>
<text x="113.8" y="43.2">3</text>
<text x="113.8" y="45.7">4</text>
<text x="196.4" y="45.7">1</text>
<text x="196.4" y="43.2">2</text>
<text x="215.4" y="43.2">7</text>
<text x="215.4" y="45.7">8</text>
<text x="80.2" y="50.8">1</text>
<text x="80.2" y="53.3">2</text>
<text x="113.8" y="48.3">5</text>
<text x="113.8" y="50.8">6</text>
<text x="113.8" y="53.3">7</text>
<text x="80.2" y="55.9">3</text>
<text x="80.2" y="58.4">4</text>
<text x="113.8" y="55.9">8</text>
<text x="113.8" y="58.4">9</text>
<text x="113.3" y="61">10</text>
<text x="113.3" y="63.5">11</text>
<text x="113.3" y="66">12</text>
<text x="113.3" y="68.6">13</text>
<text x="113.3" y="71.1">14</text>
<text x="246.5" y="68.6">1</text>
<text x="246.5" y="71.1">3</text>
<text x="113.3" y="73.7">15</text>
<text x="113.3" y="76.2">16</text>
<text x="246.5" y="77.5">2</text>
<text x="246.5" y="74.9">5</text>
<text x="31.3" y="78.7">3</text>
<text x="31.3" y="81.3">5</text>
<text x="31.3" y="83.8">7</text>
<text x="63" y="78.7">2</text>
<text x="63" y="81.3">6</text>
<text x="63" y="83.8">8</text>
<text x="113.3" y="78.7">17</text>
<text x="113.3" y="81.3">18</text>
<text x="113.3" y="83.8">19</text>
<text x="246.5" y="80">4</text>
<text x="10.4" y="85.9">B</text>
<text x="30.8" y="88.9">11</text>
<text x="31.3" y="86.4">9</text>
<text x="62.5" y="86.4">10</text>
<text x="62.5" y="88.9">14</text>
<text x="113.3" y="86.4">20</text>
<text x="113.3" y="88.9">21</text>
<text x="285.4" y="85.9">B</text>
<text x="30.8" y="91.4">13</text>
<text x="30.8" y="94">15</text>
<text x="62.5" y="91.4">16</text>
<text x="62.5" y="94">18</text>
<text x="113.3" y="91.4">22</text>
<text x="113.3" y="94">23</text>
<text x="30.8" y="101.6">21</text>
<text x="30.8" y="96.5">17</text>
<text x="30.8" y="99.1">19</text>
<text x="62.5" y="96.5">20</text>
<text x="62.5" y="99.1">22</text>
<text x="62.5" y="101.6">24</text>
<text x="113.3" y="96.5">24</text>
<text x="113.3" y="99.1">25</text>
<text x="113.3" y="101.6">26</text>
<text x="30.8" y="104.1">23</text>
<text x="30.8" y="106.7">25</text>
<text x="62.5" y="104.1">26</text>
<text x="62.5" y="106.7">28</text>
<text x="113.3" y="104.1">27</text>
<text x="113.3" y="106.7">28</text>
<text x="30.8" y="109.2">27</text>
<text x="30.8" y="111.8">29</text>
<text x="62.5" y="109.2">30</text>
<text x="62.5" y="111.8">32</text>
<text x="113.3" y="111.8">30</text>
<text x="113.3" y="109.2">29</text>
<text x="30.8" y="114.3">31</text>
<text x="30.8" y="116.8">33</text>
<text x="30.8" y="119.4">35</text>
<text x="62.5" y="114.3">34</text>
<text x="62.5" y="116.8">36</text>
<text x="62.5" y="119.4">38</text>
<text x="113.3" y="114.3">31</text>
<text x="113.3" y="116.8">32</text>
<text x="113.3" y="119.4">33</text>
<text x="30.8" y="121.9">37</text>
<text x="31.3" y="124.5">1</text>
<text x="62.5" y="121.9">40</text>
<text x="63" y="124.5">4</text>
<text x="113.3" y="121.9">34</text>
<text x="113.3" y="124.5">35</text>
<text x="30.8" y="127">39</text>
<text x="62.5" y="127">12</text>
<text x="113.3" y="127">36</text>
<text x="113.3" y="129.5">37</text>
<text x="176.7" y="130">2</text>
<text x="188.1" y="130">1</text>
<text x="10.4" y="135.9">C</text>
<text x="113.3" y="137.2">40</text>
<text x="113.3" y="132.1">38</text>
<text x="113.3" y="134.6">39</text>
<text x="153.8" y="137.2">3</text>
<text x="153.8" y="134.6">4</text>
<text x="153.8" y="132.1">5</text>
<text x="285.4" y="135.9">C</text>
<text x="113.3" y="139.7">41</text>
<text x="113.3" y="142.2">42</text>
<text x="153.8" y="142.2">1</text>
<text x="153.8" y="139.7">2</text>
<text x="205.3" y="139.7">8</text>
<text x="229.4" y="139.7">1</text>
<text x="229.4" y="142.2">2</text>
<text x="113.3" y="144.8">43</text>
<text x="113.3" y="147.3">44</text>
<text x="113.3" y="149.9">45</text>
<text x="205.3" y="149.9">3</text>
<text x="205.3" y="147.3">4</text>
<text x="229.4" y="147.3">5</text>
<text x="229.4" y="144.8">6</text>
<text x="229.4" y="149.9">7</text>
<text x="113.3" y="152.4">46</text>
<text x="113.3" y="154.9">47</text>
<text x="113.3" y="157.5">48</text>
<text x="113.3" y="160">49</text>
<text x="133.7" y="160">51</text>
<text x="113.3" y="162.6">50</text>
<text x="133.7" y="162.6">52</text>
<text x="10.4" y="185.9">D</text>
<text x="285.4" y="185.9">D</text>
<text x="35" y="199.9">1</text>
<text x="85" y="199.9">2</text>
<text x="135" y="199.9">3</text>
<text x="185" y="199.9">4</text>
<text x="235" y="199.9">5</text>
<text x="285" y="199.9">6</text>
</g>
<g font-size="1.8" fill="#008484">
<text x="281.6" y="21.6">P2</text>
<text x="97.1" y="33.1" transform="rotate(-90 97.1 33.1)">Q2</text>
<text x="104.7" y="33" transform="rotate(-90 104.7 33)">DTC114YKA</text>
<text x="204.6" y="35.1">U5</text>
<text x="269.8" y="32.7">CONN_01X06</text>
<text x="119.1" y="39">LEDK</text>
<text x="119.1" y="41.5">LEDA1</text>
<text x="200.4" y="41.5">IN+</text>
<text x="200.4" y="39">IN-</text>
<text x="208.6" y="41.5">VDD</text>
<text x="208.8" y="39">VO+</text>
<text x="223.3" y="40.3">Ferrite</text>
<text x="224.4" y="36.5">FB1</text>
<text x="119.1" y="44.1">LEDA2</text>
<text x="119.1" y="46.6">LEDA3</text>
<text x="200.4" y="46.6">SD</text>
<text x="200.4" y="44.1">NC</text>
<text x="208.4" y="44.1">GND</text>
<text x="209.2" y="46.6">VO-</text>
<text x="223.3" y="45.3">Ferrite</text>
<text x="75.1" y="49.2">P3</text>
<text x="119.1" y="49.1">LEDA4</text>
<text x="119.1" y="51.7">IM0</text>
<text x="201.8" y="50.9">PAM8302A</text>
<text x="224.4" y="49.1">FB2</text>
<text x="119.1" y="54.2">IM1</text>
<text x="119.1" y="56.8">IM2</text>
<text x="119.1" y="59.3">IM3</text>
<text x="66.9" y="61.9">CONN_01X04</text>
<text x="119.1" y="61.8">RESET</text>
<text x="119.1" y="64.4">VSYNC</text>
<text x="163" y="61.4">P10k</text>
<text x="163.4" y="63.7">VR1</text>
<text x="119.1" y="66.9">HSYNC</text>
<text x="119.1" y="69.5">DOTCLK</text>
<text x="119.1" y="72">DE</text>
<text x="119.1" y="74.5">DB17</text>
<text x="119.1" y="77.1">DB16</text>
<text x="35.3" y="79.6">+5V0</text>
<text x="35.3" y="82.2">+3V3</text>
<text x="53.6" y="79.6">CHG-IN</text>
<text x="57.7" y="82.2">TS</text>
<text x="119.1" y="79.6">DB15</text>
<text x="119.1" y="82.2">DB14</text>
<text x="35.3" y="84.7">+1V8</text>
<text x="35.3" y="87.2">TWI1-SDA</text>
<text x="35.3" y="89.8">TWI1-SCK</text>
<text x="53.2" y="87.2">PWRON</text>
<text x="56.3" y="84.7">BAT</text>
<text x="57.8" y="89.8">X2</text>
<text x="119.1" y="87.2">DB12</text>
<text x="119.1" y="89.8">DB11</text>
<text x="119.1" y="84.7">DB13</text>
<text x="35.3" y="92.3">X1</text>
<text x="35.3" y="94.9">Y1</text>
<text x="54.6" y="94.9">PWM0</text>
<text x="57.8" y="92.3">Y2</text>
<text x="119.1" y="92.3">DB10</text>
<text x="119.1" y="94.9">DB9</text>
<text x="35.3" y="97.4">LCD-D2</text>
<text x="35.3" y="99.9">LCD-D4</text>
<text x="53.5" y="97.4">LCD-D3</text>
<text x="53.5" y="99.9">LCD-D5</text>
<text x="119.1" y="97.4">DB8</text>
<text x="119.1" y="99.9">DB7</text>
<text x="35.3" y="102.5">LCD-D6</text>
<text x="35.3" y="105">LCD-D10</text>
<text x="35.3" y="107.6">LCD-D12</text>
<text x="52.5" y="105">LCD-D11</text>
<text x="52.5" y="107.6">LCD-D13</text>
<text x="53.5" y="102.5">LCD-D7</text>
<text x="119.1" y="102.5">DB6</text>
<text x="119.1" y="105">DB5</text>
<text x="119.1" y="107.6">DB4</text>
<text x="35.3" y="110.1">LCD-D14</text>
<text x="35.3" y="112.6">LCD-D18</text>
<text x="52.5" y="110.1">LCD-D15</text>
<text x="52.5" y="112.6">LCD-D19</text>
<text x="119.1" y="112.6">DB2</text>
<text x="119.1" y="110.1">DB3</text>
<text x="35.3" y="115.2">LCD-D20</text>
<text x="35.3" y="117.7">LCD-D22</text>
<text x="52.5" y="115.2">LCD-D21</text>
<text x="52.5" y="117.7">LCD-D23</text>
<text x="119.1" y="115.2">DB1</text>
<text x="119.1" y="117.7">DB0</text>
<text x="35.3" y="125.3">GND</text>
<text x="35.3" y="120.3">LCD-CLK</text>
<text x="35.3" y="122.8">LCD-VSYNC</text>
<text x="49.5" y="120.3">LCD-HSYNC</text>
<text x="53.3" y="122.8">LCD-DE</text>
<text x="56" y="125.3">GND</text>
<text x="119.1" y="120.3">SDO</text>
<text x="119.1" y="122.8">SDI</text>
<text x="119.1" y="125.3">RD</text>
<text x="178.1" y="124.3">BATT_2032</text>
<text x="35.3" y="127.9">GND</text>
<text x="56" y="127.9">GND</text>
<text x="119.1" y="127.9">WRX(D/CX)</text>
<text x="119.1" y="130.4">D/CX(SCL)</text>
<text x="149.4" y="129.1">CONN_01X05</text>
<text x="176.9" y="128.3">-</text>
<text x="188.1" y="128.3">+</text>
<text x="119.1" y="133">CSX</text>
<text x="119.1" y="135.5">TE</text>
<text x="181.2" y="134.2">BT1</text>
<text x="119.1" y="138">VDDI</text>
<text x="119.1" y="140.6">VDDI</text>
<text x="119.1" y="143.1">VCI</text>
<text x="210.6" y="140.6">VDD</text>
<text x="219.8" y="143.1">OSCO</text>
<text x="220.7" y="140.6">OSCI</text>
<text x="119.1" y="145.7">GND</text>
<text x="119.1" y="148.2">X+</text>
<text x="150" y="146.9">P1</text>
<text x="210.6" y="148.2">VSS</text>
<text x="221.3" y="148.2">SDA</text>
<text x="221.5" y="145.7">SCL</text>
<text x="119.1" y="150.7">Y+</text>
<text x="119.1" y="153.3">X-</text>
<text x="119.1" y="155.8">Y-</text>
<text x="210.6" y="150.7">#INT</text>
<text x="217.7" y="150.7">CLKOUT</text>
<text x="119.1" y="158.4">GND</text>
<text x="119.1" y="160.9">GND</text>
<text x="124.6" y="160.9">CGND</text>
<text x="119.1" y="163.4">GND</text>
<text x="124.6" y="163.4">CGND</text>
</g>
<g font-size="1.4" fill="#008484">
<text x="227.3" y="19.1">C10</text>
<text x="227.4" y="21.1">1uF</text>
<text x="96.1" y="35.6">E</text>
<text x="100.1" y="31.2" transform="rotate(-90 100.1 31.2)">B</text>
<text x="103.6" y="35.6">C</text>
<text x="96.9" y="41.6">4.99_o</text>
<text x="104.5" y="40.2">R1</text>
<text x="183.4" y="41.3">100_o</text>
<text x="183.4" y="38.9">100_o</text>
<text x="184.1" y="36.4">R11</text>
<text x="244.7" y="38.1">1</text>
<text x="96.9" y="44.2">4.99_o</text>
<text x="96.9" y="46.7">4.99_o</text>
<text x="104.5" y="42.7">R2</text>
<text x="104.5" y="45.3">R3</text>
<text x="104.5" y="47.8">R4</text>
<text x="158" y="44.6" transform="rotate(-90 158 44.6)">1uF</text>
<text x="160.6" y="44.3" transform="rotate(-90 160.6 44.3)">C7</text>
<text x="164.4" y="44.6" transform="rotate(-90 164.4 44.6)">1uF</text>
<text x="166.9" y="44.3" transform="rotate(-90 166.9 44.3)">C6</text>
<text x="184.1" y="43.9">R12</text>
<text x="244.7" y="43.2">2</text>
<text x="96.9" y="49.2">4.99_o</text>
<text x="184.6" y="53.6" transform="rotate(-90 184.6 53.6)">R10</text>
<text x="189.8" y="52" transform="rotate(-90 189.8 52)">0.1uF</text>
<text x="192.3" y="50.9" transform="rotate(-90 192.3 50.9)">C8</text>
<text x="182.1" y="54.3" transform="rotate(-90 182.1 54.3)">100ko</text>
<text x="230.4" y="59.3" transform="rotate(-90 230.4 59.3)">220pF</text>
<text x="233" y="57.7" transform="rotate(-90 233 57.7)">C11</text>
<text x="236.8" y="59.3" transform="rotate(-90 236.8 59.3)">220pF</text>
<text x="239.3" y="57.7" transform="rotate(-90 239.3 57.7)">C12</text>
<text x="97.5" y="61.9">10ko</text>
<text x="103.3" y="63">R5</text>
<text x="98.6" y="70.5" transform="rotate(-90 98.6 70.5)">0.1uF</text>
<text x="103.3" y="68.2" transform="rotate(-90 103.3 68.2)">C1</text>
<text x="205.9" y="69.4">R9</text>
<text x="206" y="66.8">10ko</text>
<text x="227.9" y="88.8" transform="rotate(-90 227.9 88.8)">22_o</text>
<text x="230.4" y="89" transform="rotate(-90 230.4 89)">R6</text>
<text x="235.5" y="88.8" transform="rotate(-90 235.5 88.8)">22_o</text>
<text x="238" y="89" transform="rotate(-90 238 89)">R7</text>
<text x="243.1" y="88.8" transform="rotate(-90 243.1 88.8)">22_o</text>
<text x="245.7" y="89" transform="rotate(-90 245.7 89)">R8</text>
<text x="226.6" y="99" transform="rotate(-90 226.6 99)">0.1uF</text>
<text x="229.2" y="97.9" transform="rotate(-90 229.2 97.9)">C2</text>
<text x="234.2" y="99" transform="rotate(-90 234.2 99)">0.1uF</text>
<text x="236.8" y="97.9" transform="rotate(-90 236.8 97.9)">C3</text>
<text x="241.9" y="99" transform="rotate(-90 241.9 99)">0.1uF</text>
<text x="244.4" y="97.9" transform="rotate(-90 244.4 97.9)">C4</text>
<text x="248.2" y="125.8" transform="rotate(-90 248.2 125.8)">C9</text>
<text x="252.9" y="125.5" transform="rotate(-90 252.9 125.5)">10pF</text>
<text x="196.6" y="126.5">BAT54C</text>
<text x="202.3" y="131.6">D1</text>
<text x="252.2" y="142">2.2ko</text>
<text x="252.7" y="143.8">R13</text>
<text x="181.8" y="145.6">C5</text>
<text x="182.1" y="150.3">0.1uF</text>
<text x="252.2" y="152.1">2.2ko</text>
<text x="252.7" y="154">R14</text>
</g>
<g font-size="1.4" fill="#840000">
<text x="101.6" y="31.1" transform="rotate(-90 101.6 31.1)">2</text>
<text x="96.1" y="37.1">1</text>
<text x="103.8" y="37.1">3</text>
<text x="161.5" y="57.1">1</text>
<text x="164.8" y="55.2" transform="rotate(-90 164.8 55.2)">2</text>
<text x="167.9" y="57.1">3</text>
</g>
</svg>
